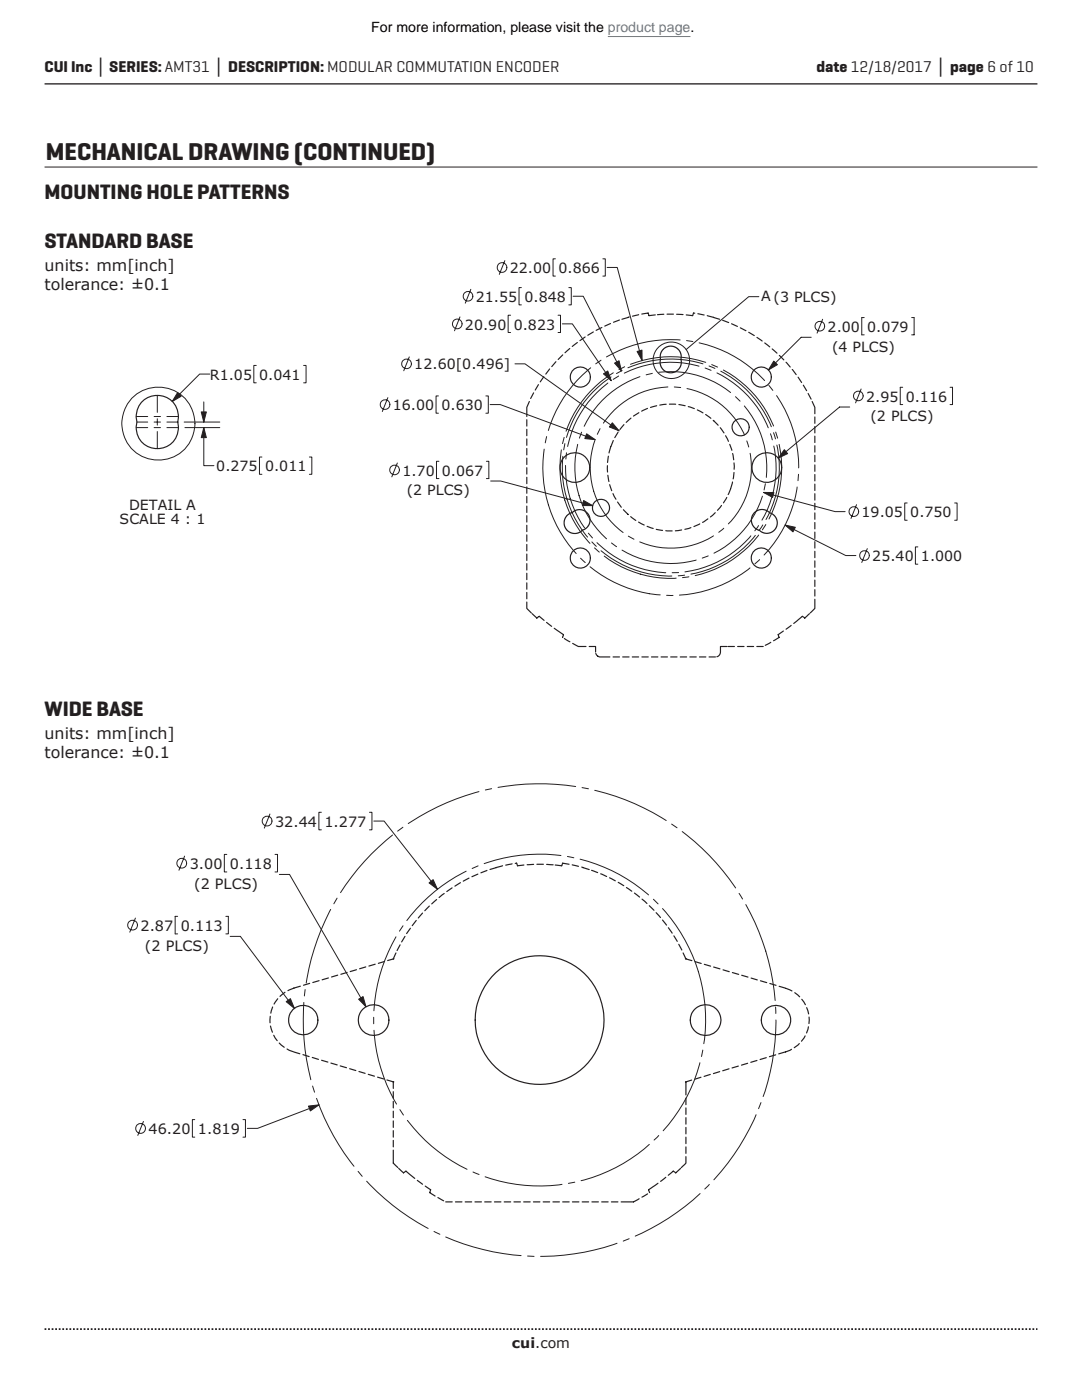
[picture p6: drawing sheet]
<svg xmlns="http://www.w3.org/2000/svg" width="216mm" height="279mm" viewBox="0 0 216 279" stroke-linecap="round" stroke-linejoin="round" font-family="sans-serif">
<path d="M8.9 16.7h198.1" fill="none" stroke="#231f20" stroke-width=".26"/>
<path d="M8.9 265.3h198.1" fill="none" stroke="#231f20" stroke-width=".35" stroke-dasharray=".4 .4 .4 .4 .4 .4" stroke-dashoffset=".7" stroke-linecap="butt"/>
<g fill="none" stroke="#231f20" stroke-width=".2">
<path d="M8.9 33.3h198.1M93.9 57.7l-1.1 2.8M100.7 52l-1.1 2.8M104 57.4h-.4v3.4h.4M110.8 51.7h-.4v3.4h.4M113.5 57.4h.5v3.4h-.5M114.4 59.1h2l7.6 14.9M120.3 51.7h.5v3.4h-.5M121.1 53.4h2.1l4.9 18.6M77.4 79.4l-1.1 2.7M87.5 79h-.5v3.5h.5M91.8 63.3l-1.1 2.7"/>
<path d="M96.9 79h.5v3.5h-.5M101.9 62.9h-.5v3.5h.5M111.4 62.9h.4v3.5h-.4M112.2 64.6h2l7.8 11.4M117.9 73.4a25.7 25.7 0 0 0-8.5 12.5M119.9 71.9l-1 .7M121.3 76.4a21.3 21.3 0 0 0-8 12.7M121.9 75.2a21.6 21.6 0 0 0-8.9 12.1M122.4 74.4a22.3 22.3 0 0 0-9.5 11.7M123.4 75l-1 .7M124.1 74l-1.1 .5M124.6 73.2l-1.1 .6"/>
<path d="M127.7 75.2a19.3 19.3 0 0 0-11.1 9.9M130.2 74.5l-1.3 .3M131.4 74.3a19.3 19.3 0 0 1 14.4 4M133.3 77.2a16.3 16.3 0 0 0-12.9 7.2M134.5 77.2l1.3 .1M135.7 67.8a25.5 25.5 0 0 0-14.7 3.4M137 68l1.2 .2M137.1 77.5a16 16 0 0 1 11.4 9.3M139.5 73.1a20.9 20.9 0 0 0-14.9 1.4M139.5 68.4a25.4 25.4 0 0 1 13.1 7.6M140.3 72.6a21.9 21.9 0 0 0-15 .8M140.7 73.4l1.2 .5"/>
<path d="M140.8 72.3a22.2 22.2 0 0 0-15 .4M141.5 73l1.2 .5M142 72.8l1.2 .5M143.1 74.4a20.9 20.9 0 0 1 10.2 11M143.8 74.1a21.7 21.7 0 0 1 10.1 11.1M144.3 73.8a22.1 22.1 0 0 1 10.1 11.2M146.8 79.2l.9 .9M153.4 76.9l.8 1M155 79a25.1 25.1 0 0 1 4.4 14.4M97.8 80.7h2l19 7M108.6 89.6a25.4 25.4 0 0 0 6.4 20.9M109.1 87.1l-.3 1.3"/>
<path d="M112 89.8a22.1 22.1 0 0 0 5.7 18.6M112.3 91.1a21.6 21.6 0 0 0 4.9 16.1M112.6 87.3l-.4 1.2M112.7 88.5l-.2 1.3M112.8 92.9a21 21 0 0 0 3.9 12.5M113 90.4l-.1 1.2M115.3 88.7a19.2 19.2 0 0 0 5.7 18.8M116.1 86.3l-.5 1.1M118.7 87.9a16 16 0 0 0 5.6 18.4M119.7 85.5l-.5 1.2M148.5 81a19.2 19.2 0 0 1 4.4 14.3M149 88l.4 1.2"/>
<path d="M149.7 90.5a16 16 0 0 1-4.4 14.1M152.1 99a18.9 18.9 0 0 1-9.6 11.4M152.4 98.3l14.2 3.8h2M152.7 96.5l-.2 1.3M153.7 86.6l.4 1.2M154.4 86.4l.3 1.2M154.4 89a20.9 20.9 0 0 1-2.4 14.8M154.8 86.2l.4 1.2M155 88.8a21.3 21.3 0 0 1-2.2 14.9M155.5 88.7a21.9 21.9 0 0 1-2.1 14.9M159.1 97.2a24.9 24.9 0 0 1-6.6 13.6M159.3 94.7l-.1 1.2"/>
<path d="M115.8 111.4l1 .9M117.4 106.4l.8 1M117.7 113.1a25.3 25.3 0 0 0 14 5.6M118.1 108.1l.9 .9M118.6 109.3l1 .9M119.1 108.3a21 21 0 0 0 13.7 6M119.9 109.9a21.7 21.7 0 0 0 14.2 5.1M120.6 111a21.8 21.8 0 0 0 14.3 4.4M122 108.4l1 .7M124.1 109.8a19 19 0 0 0 14.8 2M125.4 107l1.1 .6M133 118.8h1.3"/>
<path d="M135.4 114.3h-1.3M136.6 114.8l-1.3 .1M137.5 115.1l-1.3 .2M141.3 110.9l-1.2 .5M142.4 106.9a15.9 15.9 0 0 1-14.7 1.2M144.4 105.4l-1 .8M149.7 113.3a25 25 0 0 1-14.1 5.5M149.8 106.9a20.9 20.9 0 0 1-13.1 7.2M150.7 106.8a21.1 21.1 0 0 1-12.8 7.8M151.4 104.9l-.8 1M151.4 106.8a21.9 21.9 0 0 1-12.7 8.1M151.6 111.7l-1 .8"/>
<path d="M152.2 104.8l-.7 1M152.8 104.7l-.7 1M156.7 104.8l12.1 6.1h2M170.9 100.7l-1.1 2.8M173.1 109.5l-1.1 2.8M181 100.4h-.5v3.4h.5M183.1 109.1h-.4v3.5h.4M190.5 100.4h.5v3.4h-.5"/>
<circle cx="93.4" cy="59.1" r=".96"/>
<circle cx="100.2" cy="53.4" r=".97"/>
<circle cx="91.2" cy="64.6" r=".97"/>
<circle cx="31.6" cy="84.5" r="7.3"/>
<circle cx="76.8" cy="80.7" r=".96"/>
<circle cx="170.4" cy="102.1" r=".97"/>
<circle cx="172.5" cy="110.9" r=".97"/>
</g>
<g fill="none" stroke="#231f20" stroke-width=".23">
<path d="M106.5 78.4l-.6 1.1M107.4 76.8l-.6 1M108.5 75.2l-.7 1M109.7 73.6l-.8 1.1M110.9 72.2l-.8 1M112.3 70.8l-.9 .9M113.7 69.5l-1 .9M115.2 68.4l-1 .7M116.8 67.3l-1.1 .7M118.4 66.3l-1.1 .6M120.1 65.4l-1.2 .5M121.8 64.6l-1.1 .5"/>
<path d="M123.6 63.9l-1.2 .4M125.3 63.4l-1.2 .3M125.3 63.3v.1M125.6 63.2l-.3 .1M127.4 62.8l-1.2 .3M128.1 62.7l1.2-.2 .2 .5 1.3-.2M131.8 71.7l-.1 .8 .2 .7 .5 .7 .8 .4 .8 .1 .8-.2 .6-.5 .5-.8v-1.9l-.1-.6-.5-.7-.8-.5-1.1-.1-1.1 .6-.5 1v1M132.5 62.7l-1.3 .1M133.1 62.7h1.3M135 62.7l1.3 .1M138.6 62.5h-.2l-.2 .5-1.3-.2M139.2 62.6l1.3 .3"/>
<path d="M141.1 63l1.3 .3M142.4 63.3v.1M142.4 63.4l1.2 .3M144.2 63.9l1.2 .5M146 64.6l1.1 .5M147.7 65.4l1.1 .6M149.4 66.3l1.1 .7M151 67.3l1.1 .8M152.6 68.4l1 .8M154.1 69.6l.9 .9M155.5 70.9l.9 .9M156.8 72.3l.9 1"/>
<path d="M158.1 73.7l.8 1.1M159.3 75.3l.7 1M160.3 76.9l.7 1.1M161.3 78.5l.5 1.2M28.2 80.4a4.2 4.2 0 0 1 5.2-1 4.2 4.2 0 0 1 2.1 4.8 4.2 4.2 0 0 1-4.1 5.3 4.2 4.2 0 0 1-4.1-5.3 4.4 4.4 0 0 1 .9-3.8zM105.1 83.8v1.2M105.1 85.7v1.3M105.1 87.6v1.3M105.1 89.5v1.3M105.1 91.4v1.3M105.1 93.3v1.3M105.1 95.3v1.2"/>
<path d="M105.1 97.2v1.2M105.1 99.1v1.3M105.6 80.1l-.5 1.2v1.8M121.2 92.9v1.3M121.3 94.8l.2 1.3M121.4 91l-.2 1.3M121.7 96.7l.4 1.2M121.9 89.2l-.4 1.2M122.3 98.5l.6 1.1M122.4 87.9l-.5 1.2M123.3 86.3l-.6 1M124.5 84.7l-.8 1"/>
<path d="M125.9 83.4l-1 .9M127.5 82.4l-1.1 .6M129.2 81.5l-1.2 .6M131 81l-1.2 .3M132.9 80.7l-1.2 .1M133.6 80.7h1.2M135.5 80.7l1.2 .3M137.3 81.1l1.2 .4M139.1 81.8l1.2 .6M140.8 82.7l1 .8M142.3 83.9l1 1M143.7 85.4l.8 1"/>
<path d="M144.8 87l.6 1.1M145 99.3l-.6 1.1M145.6 88.7l.4 1.2M145.8 97.5l-.5 1.2M146.2 96.2l-.4 1.2M146.2 90.5l.2 1.3M146.5 92.4v1.3M146.5 94.3l-.2 1.3M162.1 80.1l.5 1.2v1.3M162.6 83.2v1.3M162.6 85.1v1.3M162.6 87v1.3"/>
<path d="M162.6 89v1.2M162.6 90.9v1.2M162.6 92.8v1.3M162.6 94.7v1.3M162.6 96.6v1.3M162.6 98.5v1.3M105.1 101v1.3M105.1 102.9v1.3M105.1 104.8v1.3M105.1 106.7v1.3M105.1 108.7v1.2M105.1 110.6v1.3"/>
<path d="M105.1 112.5v1.3M105.1 114.4v1.3M105.1 116.3v1.3M105.1 118.2v1.3M114.1 102.3l-.8 .4-.6 .9-.1 1 .2 .8 .6 .6 1 .5 1-.1 .8-.6M114.2 102.3l.6-.4 1-.2 1 .3 .7 .7 .2 1-.1 .9-.7 .8-.7 .4M123.2 100.2l.8 1M124.4 101.7l1 1M125.8 103.1l1.1 .8M127.4 104.2l1.1 .6M129.1 105l1.2 .5M131 105.6l1.2 .2"/>
<path d="M132.8 105.9l1.3 .1M136 105.8l-1.2 .1M137.9 105.3l-1.2 .3M139.6 104.6l-1.1 .5M141.2 103.6l-1 .7M142.7 102.3l-.9 .9M144 100.9l-.8 .9M153.5 102.3l-.8-.5-1-.1-.9 .4-.7 .7-.2 .8 .2 1 .5 .8 .9 .4M153.5 102.3l.9 .4 .6 .9 .1 .9-.3 .9-.5 .6-1 .4-1-.1-.8-.5M162.6 119.6v1.8l-.9 .9M162.6 100.4v1.3M162.6 102.4v1.2"/>
<path d="M162.6 104.3v1.3M162.6 106.2v1.3M162.6 108.1v1.3M162.6 110v1.3M162.6 111.9v1.3M162.6 113.9v1.2M162.6 115.8v1.2M162.6 117.7v1.3M105.1 120.1v1.3l.9 .9M106.2 122.5l.9 .8 .5-.3 1 .8M109.1 124.2l1 .8M110.6 125.4l1.8 1.3-.2 .5"/>
<path d="M112.6 127.4l1.1 .7M114.3 128.4l.3 .2a2.48 2.48 0 0 0 2.3 .4M117.6 129h1.2v1.1M118.9 130.4l.2 .4 .6 .3h2M122.3 131.1h1.3M124.2 131.1h1.3M126.2 131.1h1.2M128.1 131.1h1.3M130 131.1h1.3M131.9 131.1h1.3M133.8 131.1h1.3M135.7 131.1h1.3"/>
<path d="M137.7 131.1h1.2M139.6 131.1h1.2M141.5 131.1h1.3M145 129h-1.2l-.1 1.5-.2 .3-.5 .3M145.3 129h1.2M147.2 129h1.3M149.1 129h1.3M151 129h1.3M153.8 128.2l-1.1 .6M155.4 127.2h.1M155.5 127.2l-1.1 .7M156.3 125.9l-1 .8 .1 .5"/>
<path d="M157.9 124.8l-1.1 .8M161.5 122.5l-.9 .8-.5-.3-1.7 1.4"/>
<circle cx="115.8" cy="75.3" r="2.01"/>
<circle cx="151.9" cy="75.3" r="2.01"/>
<circle cx="114.7" cy="93.3" r="2.97"/>
<circle cx="147.8" cy="85.3" r="1.71"/>
<circle cx="153" cy="93.3" r="2.97"/>
<circle cx="115.8" cy="111.4" r="2.01"/>
<circle cx="119.9" cy="101.4" r="1.71"/>
<circle cx="151.9" cy="111.4" r="2.01"/>
</g>
<path d="M156.7 104.8l2 .4-.5 .9z" fill="#231f20"/>
<path d="M156.7 104.8l2 .4-.5 .9z" fill="none" stroke="#231f20" stroke-width=".2"/>
<path d="M117.1 86.6l1.7 1.1-2.1-.2z" fill="#231f20"/>
<path d="M117.1 86.6l1.7 1.1-2.1-.2z" fill="none" stroke="#231f20" stroke-width=".2"/>
<path d="M120.4 74.6l.9-.6 .7 2z" fill="#231f20"/>
<path d="M120.4 74.6l.9-.6 .7 2z" fill="none" stroke="#231f20" stroke-width=".2"/>
<path d="M122.6 72.5l.9-.5 .5 2z" fill="#231f20"/>
<path d="M122.6 72.5l.9-.5 .5 2z" fill="none" stroke="#231f20" stroke-width=".2"/>
<path d="M127.1 70.1l1-.2v2.1z" fill="#231f20"/>
<path d="M127.1 70.1l1-.2v2.1z" fill="none" stroke="#231f20" stroke-width=".2"/>
<path d="M152.4 98.3h2l-.2 1z" fill="#231f20"/>
<g fill="none" stroke="#231f20" stroke-width=".2">
<path d="M31.4 78.9v3.4M27.2 83.1h2.3M27.2 85.3h2.3M27.3 84.2h2.2M30.7 83.1h1.3M30.7 85.3h1.3M30.7 84.2h1.3M31.4 83.6v1.2M31.4 86.1v3.5M33.3 83.1h2.3M33.3 85.3h2.3M33.3 84.2h2.2"/>
<path d="M36.7 84.2h7.2M36.9 85.3h7M40.7 85.3v7.6h2M40.7 80.2v4M52.3 91.2h-.5v3.5h.5M61.7 91.2h.5v3.5h-.5M152.4 98.3h2l-.2 1z"/>
</g>
<path d="M40.7 85.3l.5 2h-1z" fill="#231f20"/>
<path d="M40.7 85.3l.5 2h-1z" fill="none" stroke="#231f20" stroke-width=".2"/>
<path d="M40.2 82.2h1l-.5 2z" fill="#231f20"/>
<g fill="none" stroke="#231f20" stroke-width=".2">
<path d="M151.4 59.2h-2l-12.5 10.6M81.7 71.2l-1.1 2.8M102.8 72.6h2l18.7 13.4M161.9 67.3h-2l-6.6 6.5M164.1 63.7l-1.1 2.8M171.8 77.6l-1.1 2.8M172.4 63.4h-.4v3.4h.4M180.1 77.3h-.5v3.4h.5M181.9 63.4h.5v3.4h-.5M189.6 77.3h.5v3.4h-.5M40.2 82.2h1l-.5 2zM79.3 92.4l-1.1 2.8"/>
<path d="M87.6 92.1h-.5v3.4h.5M97.1 92.1h.4v3.4h-.4M97.9 96h2l18.4 4.9M169.6 81.2h-2.1l-12.2 10.2"/>
<circle cx="81.1" cy="72.6" r=".96"/>
<circle cx="134" cy="71.9" r="3.6"/>
<circle cx="163.6" cy="65.1" r=".96"/>
<circle cx="171.3" cy="79" r=".96"/>
<circle cx="78.7" cy="93.8" r=".97"/>
</g>
<path d="M116.5 99.9l1.8 1h-2.1z" fill="#231f20"/>
<path d="M116.5 99.9l1.8 1h-2.1z" fill="none" stroke="#231f20" stroke-width=".2"/>
<path d="M154.4 72.1l.7 .7-1.8 1z" fill="#231f20"/>
<path d="M154.4 72.1l.7 .7-1.8 1z" fill="none" stroke="#231f20" stroke-width=".2"/>
<path d="M156.5 89.7l.7 .8-1.9 .9z" fill="#231f20"/>
<path d="M156.5 89.7l.7 .8-1.9 .9z" fill="none" stroke="#231f20" stroke-width=".2"/>
<path d="M122.2 84.4l1.3 1.6-1.9-.8z" fill="#231f20"/>
<path d="M41.9 74.7h-2.1l-5.4 5.4M51.1 72.9h-.5v3.5h.5M60.6 72.9h.5v3.5h-.5M122.2 84.4l1.3 1.6-1.9-.8z" fill="none" stroke="#231f20" stroke-width=".2"/>
<path d="M35.4 78.4l.8 .7-1.8 1z" fill="#231f20"/>
<g fill="none" stroke="#231f20" stroke-width=".2">
<path d="M35.4 78.4l.8 .7-1.8 1zM95.6 158a47.7 47.7 0 0 0-14.1 6.4M98.1 157.4l-1.3 .3M114.9 157a48 48 0 0 0-15.5 .1M116.1 157.2l1.3 .2M118.7 157.7a46.1 46.1 0 0 1 14.2 6.1M53.9 162.5l-1.2 2.8M64.1 162.1h-.5v3.5h.5M67.3 179.2l-.7 1.2M73.7 162.1h.5v3.5h-.5M74.6 163.9h2l10.7 13.6M78.3 166.6a47.3 47.3 0 0 0-10.3 11.5"/>
<path d="M80.4 165.1l-1.1 .8M93 173.9a33.2 33.2 0 0 0-11.8 9.8M95.4 172.8l-1.2 .5M111.9 170.7a33.5 33.5 0 0 0-15.3 1.7M113.2 170.9l1.3 .3M115.8 171.5a32.8 32.8 0 0 1 13.6 7.1M130.4 179.5l.9 .9M134 164.5l1.1 .7M136.1 166a46.9 46.9 0 0 1 10.7 11.2M147.5 178.3l.7 1.1M60.9 197.5l-.2 1.3M66 181.5a47.3 47.3 0 0 0-4.9 14.7"/>
<path d="M79 187a33.2 33.2 0 0 0-4.4 14.7M80.4 184.8l-.7 1M132.2 181.3a32.9 32.9 0 0 1 8.2 27M148.8 180.5a46.5 46.5 0 0 1 5.9 19.2M60.6 200.1a48.9 48.9 0 0 0 1.4 15.4M62.4 216.7l.4 1.3M63.2 219.2a47.5 47.5 0 0 0 7.4 13.6M74.6 203v1.3M74.6 205.6a33.1 33.1 0 0 0 4.5 14.8M139.7 212.1a32 32 0 0 1-7.4 13.6M140.2 209.6l-.2 1.2M154.8 201v1.3"/>
<path d="M154.8 203.6a46 46 0 0 1-2.5 15.2M28.6 223.8l-1.1 2.8M38.9 223.4h-.5v3.5h.5M48.5 223.4h.5v3.5h-.5M63.7 220.5l-12.3 4.7h-2.1M71.5 233.8l.8 1M73.2 235.7a46.4 46.4 0 0 0 12.2 9.5M79.8 221.5l.7 1M81.3 223.6a32.8 32.8 0 0 0 11.9 9.8M94.4 233.9l1.2 .5M96.8 234.9a32.6 32.6 0 0 0 15.3 1.5M114.7 235.9l-1.3 .3"/>
<path d="M129.6 228.4a31.8 31.8 0 0 1-13.7 7.2M131.4 226.6l-.9 .9M139.7 238.2a45.8 45.8 0 0 1-12.9 8.5M141.5 236.4l-.9 .9M150.9 222.5a45.8 45.8 0 0 1-8.5 13M151.8 220l-.4 1.3M86.6 245.8l1.2 .5M88.9 246.9a47.2 47.2 0 0 0 15.1 3.7M105.3 250.7h1.3M123.1 248.1a45.1 45.1 0 0 1-15.2 2.6M125.5 247.2l-1.1 .5"/>
<circle cx="53.3" cy="163.9" r=".98"/>
<circle cx="28" cy="225.2" r=".98"/>
</g>
<g fill="none" stroke="#231f20" stroke-width=".24">
<path d="M87.1 179.5l-1 .9M88.6 178.3l-1 .8M90.2 177.2l-1 .7M91.9 176.2l-1.1 .6M93.6 175.2l-1.2 .7M95.4 174.4l-1.2 .6M97.2 173.7l-1.2 .5M100.3 172.8l-2.5 .7M102.2 172.4l-1.3 .3M102.8 172.3h.3l.2 .5 1.2-.2M106.5 172.5l-1.3 .1M107.1 172.5h1.3"/>
<path d="M109.1 172.5l1.3 .1M113.5 172.5l-1.2-.2-.2 .5-1.3-.2M114.2 172.6l1.2 .3M116.1 173l.2 .1M116.3 173.2l1.3 .3M116.3 173.1v.1M118 173.7l1.3 .4M119.9 174.4l1.1 .5M121.6 175.2l1.2 .6M123.4 176.1l1.1 .7M125 177.1l1.1 .8M126.6 178.2l1 .8"/>
<path d="M128.1 179.4l1 .9M55.4 199.3l-.7 1.1M56.9 198l-1 .8M59.9 196.8l-2.5 .9M61.8 196.3l-1.2 .3M63.7 195.7l-1.3 .4M65.5 195.2l-1.2 .3M67.4 194.6l-1.2 .4M69.3 194.1l-1.3 .3M71.1 193.5l-1.2 .4M73 193l-1.2 .3M74.9 192.4l-1.3 .4"/>
<path d="M76.7 191.9l-1.2 .4M78.6 191.3l-1.2 .4M79 190.2l-.5 1.2M79.8 188.6l-.6 1.1M80.8 186.9l-.7 1.1M81.9 185.3l-.8 1M83.1 183.7l-.8 1M84.3 182.2l-.8 1M85.7 180.8l-.9 1M129.6 180.8l.9 .9M130.9 182.1l.9 1M132.2 183.6l.8 1"/>
<path d="M133.4 185.1l.7 1.1M134.5 186.8l.6 1.1M135.4 188.5l.6 1.1M136.3 190.2l.6 1.2M136.8 191.3l1.3 .4M138.7 191.9l1.2 .4M140.5 192.5l1.3 .3M142.4 193l1.3 .4M144.3 193.6l1.2 .3M146.1 194.1l1.3 .4M148 194.6l1.2 .4M149.9 195.2l1.2 .4"/>
<path d="M151.7 195.7l1.3 .4M153.6 196.3l1.2 .3M155.5 196.8l1.2 .4M156.8 197.2l1.2 .6M158.6 198.1l1 .8M160 199.4l.7 1.1M53.9 202.8v1.3M54 204.8l.4 1.2M54.4 201l-.4 1.2M54.6 206.6l.7 1.1M55.7 208.2l1 .8M57.3 209.4l1.1 .5"/>
<path d="M58.6 209.9l1.2 .4M60.5 210.5l1.2 .4M62.3 211l1.2 .4M64.2 211.6l1.2 .4M66 212.2l1.3 .3M67.9 212.7l1.2 .4M69.8 213.3l1.2 .4M71.6 213.8l1.3 .4M73.5 214.4l1.2 .4M75.3 215l1.3 .3M77.2 215.5l1.4 .4M78.5 215.9v1.3"/>
<path d="M78.5 217.9v1.3M78.5 219.8v1.3M136.9 215.9v2.6M136.9 219.2v1.3M138 215.6l-1.2 .3M139.9 215l-1.3 .4M141.7 214.4l-1.2 .4M143.6 213.9l-1.2 .4M145.5 213.3l-1.3 .4M147.3 212.8l-1.2 .3M149.2 212.2l-1.2 .4M151 211.6l-1.2 .4"/>
<path d="M152.9 211.1l-1.2 .3M154.8 210.5l-1.3 .4M157.9 209.4l-2.5 .9M159.5 208.3l-1 .8M160.7 206.7l-.8 1.1M161 201.1l.4 1.2M161.3 204.9l-.4 1.3M161.4 203v1.3M78.5 229.5v2.6l.9 .9M78.5 221.8v1.3M78.5 223.7v1.3M78.5 225.6v1.3"/>
<path d="M78.5 227.6v1.3M79.6 233.2l.9 .9 .5-.4 1.8 1.5M83.3 235.6l1 .7M84.9 236.7l1 .7-.2 .6 1.1 .7M87.4 239l1.1 .6M88.9 239.9h1.3M90.9 239.9h1.3M92.8 239.9h1.3M94.8 239.9h1.3M96.7 239.9h1.3M98.7 239.9h1.3M100.6 239.9h1.3"/>
<path d="M102.5 239.9h1.3M104.5 239.9h1.3M106.4 239.9h1.3M108.4 239.9h1.3M110.3 239.9h1.3M112.3 239.9h1.3M114.2 239.9h1.3M116.2 239.9h1.3M118.1 239.9h1.3M120.1 239.9h1.3M122 239.9h1.3M127.5 239.2a3.2 3.2 0 0 1-2.3 .7h-1.3"/>
<path d="M129.2 238.3l-1.1 .6M131.3 236.1l-1.9 1.3 .2 .6M132.8 235l-1 .8M135.8 233.2l-1 .9-.5-.4-1 .8M136.9 230.8v1.3l-1 .9M136.9 221.1v1.3M136.9 223.1v1.2M136.9 225v1.3M136.9 226.9v1.3M136.9 228.9v1.3"/>
<circle cx="60.5" cy="203.6" r="2.93"/>
<circle cx="74.5" cy="203.6" r="3.1"/>
<circle cx="107.7" cy="203.6" r="12.9"/>
<circle cx="140.8" cy="203.6" r="3.1"/>
<circle cx="154.8" cy="203.6" r="2.93"/>
</g>
<path d="M61.6 220.7l2.1-.2-1.8 1.2z" fill="#231f20"/>
<path d="M61.6 220.7l2.1-.2-1.8 1.2z" fill="none" stroke="#231f20" stroke-width=".2"/>
<path d="M85.6 176.2l.8-.6 .9 1.9z" fill="#231f20"/>
<g fill="none" stroke="#231f20" stroke-width=".2">
<path d="M36.8 170.9l-1.1 2.8M45.3 170.5h-.5v3.5h.5M54.9 170.5h.5v3.5h-.5M55.7 174.5h2.1l15.2 26.4M85.6 176.2l.8-.6 .9 1.9zM27 183.2l-1.1 2.8M35.4 182.9h-.4v3.5h.4M45.1 182.9h.5v3.5h-.5M45.9 186.9h2.1l10.7 14.3"/>
<circle cx="36.3" cy="172.3" r=".98"/>
<circle cx="26.5" cy="184.6" r=".98"/>
</g>
<path d="M57.1 199.9l.8-.6 .8 1.9z" fill="#231f20"/>
<path d="M57.1 199.9l.8-.6 .8 1.9z" fill="none" stroke="#231f20" stroke-width=".2"/>
<path d="M71.6 199.4l.8-.5 .6 2z" fill="#231f20"/>
<path d="M71.6 199.4l.8-.5 .6 2z" fill="none" stroke="#231f20" stroke-width=".2"/>
<path d="M121.3 7.3h16.5" fill="none" stroke="#4582a4" stroke-width=".2"/>
<text font-size="4.9" fill="#231f20" x="9.1" y="31.9">MECHANICAL DRAWING (CONTINUED)</text>
<g font-size="4.2" fill="#231f20">
<text x="8.9" y="39.8">MOUNTING HOLE PATTERNS</text>
<text x="8.9" y="49.4">STANDARD BASE</text>
<text x="8.9" y="142.9">WIDE BASE</text>
</g>
<g font-size="3.2" fill="#231f20">
<text x="8.9" y="14.3">CUI Inc │ SERIES: AMT31 │ DESCRIPTION: MODULAR COMMUTATION ENCODER</text>
<text x="162.9" y="14.3">date 12/18/2017 │ page 6 of 10</text>
<text x="8.9" y="54">units: mm[inch]</text>
<text x="8.9" y="57.8">tolerance: ±0.1</text>
<text x="8.9" y="147.5">units: mm[inch]</text>
<text x="8.9" y="151.3">tolerance: ±0.1</text>
</g>
<g font-size="2.9" fill="#231f20">
<text x="54.9" y="165">32.44</text>
<text x="64.7" y="165">1.277</text>
<text x="37.8" y="173.4">3.00</text>
<text x="45.9" y="173.4">0.118</text>
<text x="38.7" y="177.4">(2 PLCS)</text>
<text x="28" y="185.8">2.87</text>
<text x="36.1" y="185.8">0.113</text>
<text x="28.9" y="189.8">(2 PLCS)</text>
<text x="29.6" y="226.3">46.20</text>
<text x="39.5" y="226.3">1.819</text>
</g>
<text font-size="2.8" x="74.1" y="6.4">For more information, please visit the product page.</text>
<g font-size="2.8" fill="#231f20">
<text x="101.7" y="54.5">22.00</text>
<text x="111.4" y="54.5">0.866</text>
<text x="92.8" y="65.8">20.90</text>
<text x="94.9" y="60.2">21.55</text>
<text x="102.5" y="65.8">0.823</text>
<text x="104.6" y="60.2">0.848</text>
<text x="151.9" y="60">A (3 PLCS)</text>
<text x="165.1" y="66.2">2.00</text>
<text x="166" y="70.2">(4 PLCS)</text>
<text x="173" y="66.2">0.079</text>
<text x="41.9" y="75.8">R1.05</text>
<text x="51.7" y="75.8">0.041</text>
<text x="82.7" y="73.7">12.60[0.496]</text>
<text x="78.4" y="81.9">16.00</text>
<text x="88.1" y="81.9">0.630</text>
<text x="172.8" y="80.1">2.95</text>
<text x="180.7" y="80.1">0.116</text>
<text x="173.7" y="84.1">(2 PLCS)</text>
<text x="43.2" y="94.1">0.275</text>
<text x="52.9" y="94.1">0.011</text>
<text x="80.3" y="94.9">1.70</text>
<text x="88.2" y="94.9">0.067</text>
<text x="25.7" y="101.8">DETAIL A</text>
<text x="81.2" y="98.8">(2 PLCS)</text>
<text x="23.9" y="104.7">SCALE 4 : 1</text>
<text x="171.9" y="103.2">19.05</text>
<text x="181.6" y="103.2">0.750</text>
<text x="174.1" y="112">25.40</text>
<text x="183.8" y="112">1.000</text>
<text x="102.2" y="269">cui.com</text>
</g>
</svg>
